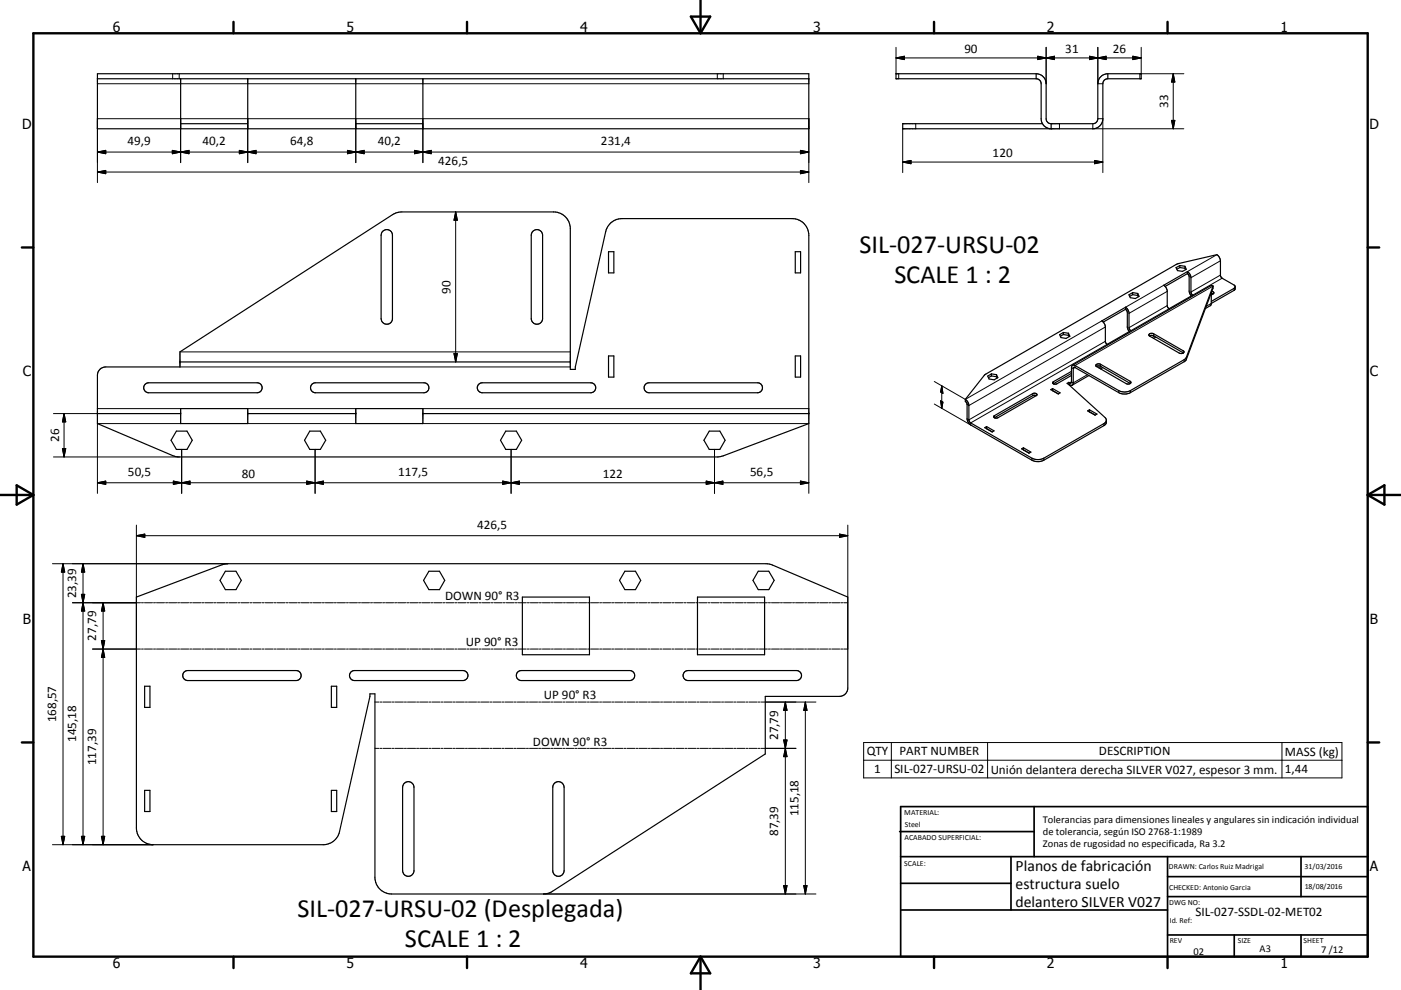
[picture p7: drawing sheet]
<svg xmlns="http://www.w3.org/2000/svg" width="420mm" height="297mm" viewBox="0 0 420 297" stroke-linecap="round" stroke-linejoin="round" font-family="sans-serif">
<g fill="none" stroke="#000" stroke-width=".36">
<path d="M29.2 22.1h213.3v16.5h-213.3zM29.2 23.6h213.3M54.2 37.1h20.1M54.2 23.6v15M74.3 23.6v15M106.7 37.1h20.1M106.7 23.6v15M126.8 23.6v15M310.6 22.1h-42v1.5h42M310.6 22.1v1.5M310.6 23.6a1.51 1.51 0 0 1 1.5 1.5v10.5l.5 1.5M310.6 22.1a3 3 0 0 1 3 3v10.5a1.47 1.47 0 0 0 1.5 1.5"/>
<path d="M312.6 37.1a2.93 2.93 0 0 0 2.5 1.5v-1.5M332.1 23.6a1.46 1.46 0 0 0-1.5 1.5v10.5a3 3 0 0 1-3 3h-57v-1.5h42M332.1 22.1a3 3 0 0 0-3 3v10.5a1.46 1.46 0 0 1-1.5 1.5h-12.5M332.1 22.1h10v1.5h-10M332.1 22.1v1.5M114.7 69.4a1.69 1.69 0 0 1 1.9-.4 1.69 1.69 0 0 1 1.1 1.6v25a1.7 1.7 0 0 1-1.7 1.7 1.7 1.7 0 0 1-1.7-1.7v-25zM159.7 69.4a1.7 1.7 0 0 1 1.9-.4 1.7 1.7 0 0 1 1.1 1.6v25a1.7 1.7 0 0 1-1.7 1.7 1.7 1.7 0 0 1-1.7-1.7v-25zM182.4 75.5h1.6v6.4h-1.6zM238.4 75.5h1.6v6.4h-1.6zM353.7 79.7l-1.1 .6 .4 .9 1.5 .2 1.2-.6-.4-.9M353.7 79.7l1.6 .2M353.7 79.7v.6"/>
<path d="M355.3 79.9v.6M318.8 99.8l-1.1 .6 .4 .9 1.5 .2 1.2-.6-.5-.9M318.8 99.8l1.5 .2M318.8 99.8v.6M320.3 100v.6M337.4 92.2l.6 .5 .5 1.1v4.5l.5 .9-7.1 4.1-.5-.7v-4.8l-.7-1.2M337.4 92.2l-7.1 4.1 .4 .3M337.4 92.2v.6M337.4 92.8l.6 .9v4.6l.6 1.2M337.4 92.8l-6.6 3.8M339.6 88.4l1.5 .3M339.6 88.4l-.9 .5"/>
<path d="M339.6 87.8l-1.1 .6 .4 .9 1.5 .3 1.1-.7-.4-.9M339.6 87.8l1.5 .2M339.6 87.8v.6M341.1 88.7l.2 .3M341.1 88v.7M348.9 85.6l7.1-4.1a2.27 2.27 0 0 1 1.1 1.8v4.3l.5 1-7.1 4-.6-.9v-4.5l-.4-1.1zM353.7 80.3l1.6 .2M353.7 80.3l-.9 .5M355.3 80.5l.1 .4M356 81.5v.6M356 82.1l.5 .8v4.4l.7 1.5M356 82.1l-6.7 3.8"/>
<path d="M363.2 87.9v3.1M363.2 91l-.2 .6-1.6 1M363.2 88l.5 .2M363.3 87.4a.42 .42 0 0 1 .5 .2 .42 .42 0 0 1-.1 .6M363.7 85.8h-.8l-41.4 23.8M363.7 85.8v.6l-8.1 21.6-16.7 9.8a3.8 3.8 0 0 1-3.5 0l-13.2-7.6h-.3l-.1 .4v4.3l-.3 .6M363.7 85.8l-8.1 21.6-16.7 9.8a3.8 3.8 0 0 1-3.5 0l-13.1-7.5-.8-.1M363.7 88.2l-.5 .3M370.3 86l-.2-.4-3.7-2.1-.5-.6v-4.7a2.47 2.47 0 0 0-1.1-1.8l-12.2 3-57.2 32.9-6 7.5M370.3 86l-.2 1-6.9 4M370.3 86l-.3 .5-6.8 3.9M30.1 110.7l1.6-.6h22.3v-4.5l64.6-41.7 1.9-.3h45.5a5 5 0 0 1 5 5v42.2h1.5v-.7l9.1-40.6a5 5 0 0 1 4.9-3.9h51a5 5 0 0 1 5 5v56.5l-26.5 9.9-162.8 .1-1.4-.4-22.6-9.6v-14.5l.2-1.1z"/>
<path d="M43.5 115.3l1.1-.5h32.5a1.5 1.5 0 0 1 1.5 1.5 1.5 1.5 0 0 1-1.5 1.5h-32.5a1.5 1.5 0 0 1-1.4-.9 1.5 1.5 0 0 1 .3-1.6zM54 108.6h117M93.5 115.3l1.1-.5h32.5a1.5 1.5 0 0 1 1.5 1.5 1.5 1.5 0 0 1-1.5 1.5h-32.5a1.5 1.5 0 0 1-1.4-.9 1.5 1.5 0 0 1 .3-1.6zM143.5 115.3l1.1-.5h32.5a1.5 1.5 0 0 1 1.5 1.5 1.5 1.5 0 0 1-1.5 1.5h-32.5a1.5 1.5 0 0 1-1.4-.9 1.5 1.5 0 0 1 .3-1.6zM182.4 106.8h1.6v6.3h-1.6zM193.5 115.3l1.1-.5h32.5a1.5 1.5 0 0 1 1.5 1.5 1.5 1.5 0 0 1-1.5 1.5h-32.5a1.5 1.5 0 0 1-1.4-.9 1.5 1.5 0 0 1 .3-1.6zM238.4 106.8h1.6v6.3h-1.6zM289.4 119.8v.7l.5 .7 .1 4.7 .6 1.3 19.1 11a4 4 0 0 0 3.2-.1l18.1-10.4 .6-.6 .1-1M297.2 112.8l1.6 .2M297.2 112.8l-.9 .5M297.2 112.2l-1.1 .6 .4 .9 1.5 .3 1.2-.7-.4-.9M297.2 112.2l1.6 .2"/>
<path d="M297.2 112.2v.6M298.8 113l.2 .4M298.8 112.4v.6M310.7 118.7h-1.1l-11.5 6.6M310.7 118.7a.45 .45 0 0 0 .1-.6 .45 .45 0 0 0-.7-.1l-12 6.7-.2 .3 .2 .3M310.7 118.7l-11.5 6.6h-1.1M315.6 116.6l2.2 1.3-.5 .3M315.6 116.6l-.6 .3 2.3 1.3M315.6 117.2h-.1M315.6 116.6v.6M315.6 117.2l1.7 1M318.8 100.4l1.5 .2"/>
<path d="M318.8 100.4l-.9 .5M320.3 100.6l.2 .4M320.5 114.7l-.6 .3 11.4 10.3a1.04 1.04 0 0 1-.3 1.8l-18.1 10.4a4 4 0 0 1-3.5 0l-18.5-10.7-.4-.8v-4.3a2.34 2.34 0 0 0-1.1-1.9M320.5 115.3l.6 .3 .4-.1M320.5 115.3h-.1M320.5 114.7v.6M321.2 112l-5.4 3.1M321.2 112.6l-4.5 2.6-.9-.1M321.2 111.4l-5.4 3.1-.2 .3 .2 .3M321.5 109.6l-.3 .7v4.4l-.2 .2-.5-.2M326.5 112.7l-5 2.8M328.6 109.4l.8-.2 .6 .1 8.8 5.1a.46 .46 0 0 1 .2 .6 .46 .46 0 0 1-.6 .2l-.8-.1-8.8-5.1-.2-.2z"/>
<path d="M328.7 110l1.1-.2 9.1 5.2M330.6 110.3l-.6 .4M344.6 100.2l.5-.2 .8 .1 8.8 5.1a.45 .45 0 0 1 .2 .6 .45 .45 0 0 1-.6 .3l-.8-.2-8.8-5.1-.2-.2zM344.6 100.8l.5-.2 .8 .1 8.9 5.2M346.5 101.1l-.6 .4M29.2 124.1h25M52.9 129.3h3.2l1.5 2.8-1.5 2.7h-3.2l-1.6-2.7zM54.2 122.6h20.1v4.5h-20.1zM74.3 124.1h32.4M92.9 129.3h3.1l1.6 2.8-1.6 2.7h-3.1l-1.6-2.7zM106.7 122.6h20.1v4.5h-20.1zM126.8 124.1h115.7"/>
<path d="M151.6 129.3h3.2l1.6 2.8-1.6 2.7h-3.2l-1.5-2.7zM212.6 129.3h3.2l1.6 2.8-1.6 2.7h-3.2l-1.6-2.7zM295.2 128.3l.6-.3 2.2 1.3-.5 .3zM295.8 128.6h.1M295.8 128v.6M306.3 134.7l.5-.4 2.3 1.3-.6 .3zM306.8 134.3v.7M326.1 123.3l.5-.4 2.3 1.3-.6 .3zM326.6 122.9v.6M326.6 123.5l1.8 1M326.6 123.5v.1M40.9 179.1l25.7-9.7 1.7-.3h161.8l1.5 .4 22.6 9.6v27.3a2.5 2.5 0 0 1-2.5 2.5h-22.3v17.3l-64.6 41.7-1.9 .3h-45.5a5 5 0 0 1-5-5v-55h-1.5v.7l-9.1 40.6a5 5 0 0 1-4.9 3.9h-51a5 5 0 0 1-5-5z"/>
<path d="M67.6 171.4h3.1l1.6 2.7-1.6 2.8h-3.1l-1.6-2.8zM128.6 171.4h3.2l1.5 2.7-1.5 2.8h-3.2l-1.6-2.8zM156.6 179.1h20.1v17.3h-20.1zM187.3 171.4h3.2l1.6 2.7-1.6 2.8h-3.2l-1.6-2.8zM209.1 179.1h20.1v17.3h-20.1zM227.3 171.4h3.2l1.6 2.7-1.6 2.8h-3.2l-1.6-2.8zM43.4 205.9h1.6v6.3h-1.6zM55.2 201.6l1.1-.4h32.5a1.5 1.5 0 0 1 1.5 1.5 1.5 1.5 0 0 1-1.5 1.5h-32.5a1.5 1.5 0 0 1-1.4-1 1.5 1.5 0 0 1 .3-1.6zM99.3 205.9h1.6v6.3h-1.6zM105.2 201.6l1.1-.4h32.5a1.5 1.5 0 0 1 1.5 1.5 1.5 1.5 0 0 1-1.5 1.5h-32.5a1.52 1.52 0 0 1-1.4-1 1.52 1.52 0 0 1 .3-1.6zM155.2 201.6l1.1-.4h32.5a1.5 1.5 0 0 1 1.5 1.5 1.5 1.5 0 0 1-1.5 1.5h-32.5a1.51 1.51 0 0 1-1.4-1 1.51 1.51 0 0 1 .3-1.6zM205.2 201.6l1.1-.4h32.5a1.5 1.5 0 0 1 1.5 1.5 1.5 1.5 0 0 1-1.5 1.5h-32.5a1.52 1.52 0 0 1-1.4-1 1.52 1.52 0 0 1 .3-1.6z"/>
<path d="M43.4 237.1h1.6v6.4h-1.6zM99.3 237.1h1.6v6.4h-1.6zM121.1 235.1a1.72 1.72 0 0 1 1.9-.5 1.72 1.72 0 0 1 1.1 1.6v25a1.7 1.7 0 0 1-1.7 1.7 1.7 1.7 0 0 1-1.7-1.7v-25zM166.2 235.1a1.71 1.71 0 0 1 1.8-.5 1.71 1.71 0 0 1 1.1 1.6v25a1.7 1.7 0 0 1-1.7 1.7 1.7 1.7 0 0 1-1.7-1.7v-25z"/>
</g>
<g fill="none" stroke="#000" stroke-width=".3">
<path d="M268.6 17.4h73.5M268.6 17.4l2.5-.5v1zM268.6 14.2v7.9M311.1 16.9l5 1v-1l-5 1zM313.6 14.2v10.9M326.6 16.9l5 1v-1l-5 1zM329.1 14.2v10.9h1.5M339.6 16.9l2.5 .5-2.5 .5zM342.1 14.2v7.9M29.2 25.1h213.3M51.8 22.1v1.5M53.7 22.1v1.5"/>
<path d="M54.2 35.6v13.2M74.3 35.6v13.2M106.7 35.6v13.2M126.8 35.6v13.2M215.1 22.1v1.5M216.8 22.1v1.5M269.4 22.1v1.5M270.6 38.6v13.2M274.5 37.1v1.5M317.6 37.1v1.5M327.6 37.1v1.5h27.3M329.1 35.6h1.5v16.2"/>
<path d="M351.2 36.1h1l-.5 2.5zM351.7 22.1v16.5M351.7 22.1l.5 2.5h-1zM354.9 22.1h-13.2v1.5M29.2 54.8v-19.2h213.3v19.2M29.2 45.6h213.3M29.2 45.6l2.5-.5v1zM29.2 51.6l2.5-.5v1zM29.2 51.6h213.3M51.7 45.1v1l5-1v1zM71.8 45.1l5 1v-1l-5 1zM104.2 45.1v1l5-1v1z"/>
<path d="M124.3 45.1l5 1v-1l-5 1zM240 45.1l2.5 .5-2.5 .5zM240 51.1l2.5 .5-2.5 .5zM270.6 48.6h60M270.6 48.6l2.5-.5v1zM328.1 48.1l2.5 .5-2.5 .5zM136.6 63.6v45M136.6 63.6l.5 2.5h-1zM364.8 76.4l-8.8 5.1M365.9 78.2l-8.8 5.1M330.3 96.3l-40.9 23.5-9.3-5.3M331.4 98.1l-40.9 23.6-.6-.3"/>
<path d="M348.9 85.6l-11.5 6.6M349.9 91.7l-11.4 6.6M349.9 87.4l-11.4 6.6M350.5 92.6l-11.5 6.6M363.2 91l-1.6 .9M363.7 85.8l-41.4 23.9v.6l-.5 .3-.6-.3M365.9 82.5l-8.8 5.1M366.4 83.5l-8.8 5.1M370 86.5v.6M54 105.6h117M54 110.1h117M136.1 106.1h1l-.5 2.5z"/>
<path d="M282.3 115.8v6.7M282.3 115.8l.4 2.2-.7-.4zM309.6 118.1v.6M315.8 114.5v.6M326 112.4l-4.2 2.5-.6-.3-.5 .3v.6M330 109.3v.6M330.2 110l-.7 .4M331.4 102.4l-40.9 23.6-.6-.3M331.9 103.3l-40.9 23.6v.6l-10.9-6.3M335.4 117.2v.6M338.8 114.4v.6M338.9 117.2v.6"/>
<path d="M345.9 100.1v.6M346.1 100.9l-.7 .4M354.7 105.2v.6M355 107.9v.6M355.7 107.2v.6M16 124.1h13.2M16 137.1h37.7M18.7 134.6h1l-.5 2.5zM19.2 124.1v13M19.2 124.1l.5 2.5h-1zM29.2 122.6h25M54.2 127.1h-25v20.9"/>
<path d="M54.5 134.8v13.2M74.3 122.6h32.4M74.3 127.1h32.4M94.5 134.8v13.2M126.8 122.6h115.7M126.8 127.1h115.7v20.9M153.2 134.8v13.2M214.2 134.8v13.2M282 120.2l.7 .5-.4 1.8zM298.1 124.7v.6M309.4 137.5v.6M312.9 137.5v.6"/>
<path d="M331 127.1v.6M29.2 144.8l2.5-.5v1zM29.2 144.8h213.3M40.9 157.5v37.2M52 144.3l2.5 .5-2.5 .5zM54.5 144.8l2.5-.5v1zM92 144.3l2.5 .5-2.5 .5zM94.5 144.8l2.5-.5v1zM150.7 144.3l2.5 .5-2.5 .5zM153.2 144.8l2.5-.5v1zM211.7 144.3l2.5 .5-2.5 .5zM214.2 144.8l2.5-.5v1z"/>
<path d="M240 144.3l2.5 .5-2.5 .5zM254.2 157.5v37.2h-1.2M15.7 169.1h52.6M18.9 169.1v84.3M18.9 169.1l.5 2.5h-1zM24.4 178.3h1l-.5 2.5zM24.9 169.1v84.3M24.9 169.1l.5 2.5h-1zM40.9 160.7h213.3M40.9 160.7l2.5-.5v1zM251.7 160.2l2.5 .5-2.5 .5zM21.7 180.8h20.4"/>
<path d="M24.9 180.8l.5 2.5h-1zM27.7 194.7h14.4M30.4 192.2h1l-.5 2.5zM30.9 180.8v72.6M30.9 194.7l.5 2.5h-1zM30.9 180.8l.5 2.5h-1zM42.4 180.8h.6M42.4 194.7h.6M43.3 180.8h2.4M43.3 194.7h2.4M46 180.8h.6M46 194.7h.6"/>
<path d="M46.9 180.8h2.4M46.9 194.7h2.4M49.6 180.8h.6M49.6 194.7h.6M50.6 180.8h2.4M50.6 194.7h2.4M53.2 180.8h.7M53.2 194.7h.7M54.2 180.8h2.4M54.2 194.7h2.4M56.9 180.8h.6M56.9 194.7h.6"/>
<path d="M57.8 180.8h2.4M57.8 194.7h2.4M60.5 180.8h.6M60.5 194.7h.6M61.4 180.8h2.4M61.4 194.7h2.4M64.1 180.8h.6M64.1 194.7h.6M65 180.8h2.4M65 194.7h2.4M67.7 180.8h.6M67.7 194.7h.6"/>
<path d="M68.6 180.8h2.4M68.6 194.7h2.4M71.3 180.8h.6M71.3 194.7h.6M72.2 180.8h2.4M72.2 194.7h2.4M74.9 180.8h.6M74.9 194.7h.6M75.9 180.8h2.4M75.9 194.7h2.4M78.6 180.8h.6M78.6 194.7h.6"/>
<path d="M79.5 180.8h2.4M79.5 194.7h2.4M82.2 180.8h.6M82.2 194.7h.6M83.1 180.8h2.4M83.1 194.7h2.4M85.8 180.8h.6M85.8 194.7h.6M86.7 180.8h2.4M86.7 194.7h2.4M89.4 180.8h.6M89.4 194.7h.6"/>
<path d="M90.3 180.8h2.4M90.3 194.7h2.4M93 180.8h.6M93 194.7h.6M93.9 180.8h2.4M93.9 194.7h2.4M96.6 180.8h.6M96.6 194.7h.6M97.5 180.8h2.5M97.5 194.7h2.5M100.2 180.8h.6M100.2 194.7h.6"/>
<path d="M101.2 180.8h2.4M101.2 194.7h2.4M103.9 180.8h.6M103.9 194.7h.6M104.8 180.8h2.4M104.8 194.7h2.4M107.5 180.8h.6M107.5 194.7h.6M108.4 180.8h2.4M108.4 194.7h2.4M111.1 180.8h.6M111.1 194.7h.6"/>
<path d="M112 180.8h2.4M112 194.7h2.4M114.7 180.8h.6M114.7 194.7h.6M115.6 180.8h2.4M115.6 194.7h2.4M118.3 180.8h.6M118.3 194.7h.6M119.2 180.8h2.4M119.2 194.7h2.4M121.9 180.8h.6M121.9 194.7h.6"/>
<path d="M122.8 180.8h2.5M122.8 194.7h2.5M125.5 180.8h.6M125.5 194.7h.6M126.4 180.8h2.5M126.4 194.7h2.5M129.2 180.8h.6M129.2 194.7h.6M130.1 180.8h2.4M130.1 194.7h2.4M132.8 180.8h.6M132.8 194.7h.6"/>
<path d="M133.7 180.8h2.4M133.7 194.7h2.4M136.4 180.8h.6M136.4 194.7h.6M137.3 180.8h2.4M137.3 194.7h2.4M140 180.8h.6M140 194.7h.6M140.9 180.8h2.4M140.9 194.7h2.4M143.6 180.8h.6M143.6 194.7h.6"/>
<path d="M144.5 180.8h2.4M144.5 194.7h2.4M147.2 180.8h.6M147.2 194.7h.6M148.1 180.8h2.5M148.1 194.7h2.5M150.9 180.8h.5M150.9 194.7h.5M151.8 180.8h2.4M151.8 194.7h2.4M154.5 180.8h.6M154.5 194.7h.6"/>
<path d="M155.4 180.8h2.4M155.4 194.7h2.4M158.1 180.8h.6M158.1 194.7h.6M159 180.8h2.4M159 194.7h2.4M161.7 180.8h.6M161.7 194.7h.6M162.6 180.8h2.4M162.6 194.7h2.4M165.3 180.8h.6M165.3 194.7h.6"/>
<path d="M166.2 180.8h2.4M166.2 194.7h2.4M168.9 180.8h.6M168.9 194.7h.6M169.8 180.8h2.4M169.8 194.7h2.4M172.5 180.8h.6M172.5 194.7h.6M173.4 180.8h2.5M173.4 194.7h2.5M176.2 180.8h.5M176.2 194.7h.5"/>
<path d="M177.1 180.8h2.4M177.1 194.7h2.4M179.8 180.8h.6M179.8 194.7h.6M180.7 180.8h2.4M180.7 194.7h2.4M183.4 180.8h.6M183.4 194.7h.6M184.3 180.8h2.4M184.3 194.7h2.4M187 180.8h.6M187 194.7h.6"/>
<path d="M187.9 180.8h2.4M187.9 194.7h2.4M190.6 180.8h.6M190.6 194.7h.6M191.5 180.8h2.4M191.5 194.7h2.4M194.2 180.8h.6M194.2 194.7h.6M195.1 180.8h2.5M195.1 194.7h2.5M197.8 180.8h.6M197.8 194.7h.6"/>
<path d="M198.7 180.8h2.5M198.7 194.7h2.5M201.5 180.8h.6M201.5 194.7h.6M202.4 180.8h2.4M202.4 194.7h2.4M205.1 180.8h.6M205.1 194.7h.6M206 180.8h2.4M206 194.7h2.4M208.7 180.8h.6M208.7 194.7h.6"/>
<path d="M209.6 180.8h2.4M209.6 194.7h2.4M212.3 180.8h.6M212.3 194.7h.6M213.2 180.8h2.4M213.2 194.7h2.4M215.9 180.8h.6M215.9 194.7h.6M216.8 180.8h2.4M216.8 194.7h2.4M219.5 180.8h.6M219.5 194.7h.6"/>
<path d="M220.4 180.8h2.5M220.4 194.7h2.5M223.2 180.8h.5M223.2 194.7h.5M224 180.8h2.5M224 194.7h2.5M226.8 180.8h.6M226.8 194.7h.6M227.7 180.8h2.4M227.7 194.7h2.4M230.4 180.8h.6M230.4 194.7h.6"/>
<path d="M231.3 180.8h2.4M231.3 194.7h2.4M234 180.8h.6M234 194.7h.6M234.9 180.8h2.4M234.9 194.7h2.4M237.6 180.8h.6M237.6 194.7h.6M238.5 180.8h2.4M238.5 194.7h2.4M241.2 180.8h.6M241.2 194.7h.6"/>
<path d="M242.1 180.8h2.4M242.1 194.7h2.4M244.8 180.8h.6M244.8 194.7h.6M245.7 180.8h2.5M245.7 194.7h2.5M248.5 180.8h.5M248.5 194.7h.5M249.3 180.8h2.5M249.3 194.7h2.5M252.1 180.8h.6M252.1 194.7h.6"/>
<path d="M253 180.8h1.2M112.4 210.6h1.2M113.9 210.6h.6M114.8 210.6h2.5M117.6 210.6h.6M118.5 210.6h2.4M121.2 210.6h.7M122.2 210.6h2.4M124.9 210.6h.6M125.8 210.6h2.5M128.6 210.6h.6M129.5 210.6h2.4"/>
<path d="M132.2 210.6h.6M133.1 210.6h2.5M135.9 210.6h.6M136.8 210.6h2.4M139.5 210.6h.6M140.4 210.6h2.5M143.2 210.6h.6M144.1 210.6h2.4M146.8 210.6h.7M147.8 210.6h2.4M150.5 210.6h.6M151.4 210.6h2.5"/>
<path d="M154.2 210.6h.6M155.1 210.6h2.4M157.8 210.6h.6M158.7 210.6h2.5M161.5 210.6h.6M162.4 210.6h2.4M165.1 210.6h.6M166 210.6h2.5M168.8 210.6h.6M169.7 210.6h2.4M172.4 210.6h.6M173.3 210.6h2.5"/>
<path d="M176.1 210.6h.6M177 210.6h2.4M179.7 210.6h.7M180.7 210.6h2.4M183.4 210.6h.6M184.3 210.6h2.5M187.1 210.6h.6M188 210.6h2.4M190.7 210.6h.6M191.6 210.6h2.5M194.4 210.6h.6M195.3 210.6h2.4"/>
<path d="M198 210.6h.6M199 210.6h2.4M201.7 210.6h.6M202.6 210.6h2.4M205.4 210.6h.6M206.3 210.6h2.4M209 210.6h.6M209.9 210.6h2.5M212.7 210.6h.6M213.6 210.6h2.4M216.3 210.6h.6M217.2 210.6h2.5"/>
<path d="M220 210.6h.6M220.9 210.6h2.4M223.6 210.6h.7M224.6 210.6h2.4M227.3 210.6h.6M228.2 210.6h16.4M235.5 210.6v57.6M235.5 210.6l.5 2.5h-1.1zM241.4 210.6v57.6M241.4 210.6l.6 2.5h-1zM112.4 224.5h1.2M113.9 224.5h.6"/>
<path d="M114.8 224.5h2.5M117.6 224.5h.6M118.5 224.5h2.4M121.2 224.5h.7M122.2 224.5h2.4M124.9 224.5h.6M125.8 224.5h2.5M128.6 224.5h.6M129.5 224.5h2.4M132.2 224.5h.6M133.1 224.5h2.5M135.9 224.5h.6"/>
<path d="M136.8 224.5h2.4M139.5 224.5h.6M140.4 224.5h2.5M143.2 224.5h.6M144.1 224.5h2.4M146.8 224.5h.7M147.8 224.5h2.4M150.5 224.5h.6M151.4 224.5h2.5M154.2 224.5h.6M155.1 224.5h2.4M157.8 224.5h.6"/>
<path d="M158.7 224.5h2.5M161.5 224.5h.6M162.4 224.5h2.4M165.1 224.5h.6M166 224.5h2.5M168.8 224.5h.6M169.7 224.5h2.4M172.4 224.5h.6M173.3 224.5h2.5M176.1 224.5h.6M177 224.5h2.4M179.7 224.5h.7"/>
<path d="M180.7 224.5h2.4M183.4 224.5h.6M184.3 224.5h2.5M187.1 224.5h.6M188 224.5h2.4M190.7 224.5h.6M191.6 224.5h2.5M194.4 224.5h.6M195.3 224.5h2.4M198 224.5h.6M199 224.5h2.4M201.7 224.5h.6"/>
<path d="M202.6 224.5h2.4M205.4 224.5h.6M206.3 224.5h2.4M209 224.5h.6M209.9 224.5h2.5M212.7 224.5h.6M213.6 224.5h2.4M216.3 224.5h.6M217.2 224.5h2.5M220 224.5h.6M220.9 224.5h2.4M223.6 224.5h.7"/>
<path d="M224.6 224.5h2.4M227.3 224.5h.6M228.2 224.5h10.4M234.9 222h1.1l-1.1 5h1.1zM258.9 222.8h143.4v10.6h-143.4zM258.9 228.1h143.4M267.2 222.8v10.6M296.1 222.8v10.6M384.3 222.8v10.6M15.7 253.4h30.2M18.4 250.9h1l-.5 2.5zM24.4 250.9h1l-.5 2.5z"/>
<path d="M30.4 250.9h1l-.5 2.5zM162.9 268.2h81.7M234.9 265.7h1.1l-.5 2.5zM241 265.7h1l-.6 2.5z"/>
</g>
<g fill="none" stroke="#000" stroke-width=".71">
<path d="M10 10h400v277h-400zM70 6.6v3.4M140 6.6v3.4M207.1 5h5.8l-2.9 5zM210 0v10M280 6.6v3.4M350 6.6v3.4M6.6 74.2h3.4M410 74.2h3.5M0 148.5h10M5 145.6l5 2.9-5 2.9zM410 148.5h10.1"/>
<path d="M410 148.5l5.1-2.9v5.8zM6.6 222.7h3.4M410 222.7h3.5M70 287v3.4M140 287v3.4M210 287v10M210 287l2.9 5h-5.8zM280 287v3.4M350 287v3.4"/>
</g>
<g fill="none" stroke="#000" stroke-width=".51">
<path d="M269.7 249.5h40.3M270 242h140v45h-140zM270 257h140M303.1 257v16M310 242v15M350 257v30M390.1 257v12M270 265h33.1M270 273h80M350 269h60M350 263h60M350 280.5h60"/>
<path d="M370 280.5v6.5M390.1 280.5v6.5"/>
</g>
<g fill="#000" stroke="#000" stroke-width=".3">
<path d="M268.6 17.4l2.5-.5v1zM311.1 16.9l2.5 .5-2.5 .5zM313.6 17.4l2.5-.5v1zM326.6 16.9l2.5 .5-2.5 .5zM329.1 17.4l2.5-.5v1zM339.6 16.9l2.5 .5-2.5 .5zM351.2 36.1h1l-.5 2.5zM351.7 22.1l.5 2.5h-1zM29.2 45.6l2.5-.5v1zM29.2 51.6l2.5-.5v1zM51.7 45.1l2.5 .5-2.5 .5zM54.2 45.6l2.5-.5v1z"/>
<path d="M71.8 45.1l2.5 .5-2.5 .5zM74.3 45.6l2.5-.5v1zM104.2 45.1l2.5 .5-2.5 .5zM106.7 45.6l2.5-.5v1zM124.3 45.1l2.5 .5-2.5 .5zM126.8 45.6l2.5-.5v1zM240 45.1l2.5 .5-2.5 .5zM240 51.1l2.5 .5-2.5 .5zM270.6 48.6l2.5-.5v1zM328.1 48.1l2.5 .5-2.5 .5zM136.6 63.6l.5 2.5h-1zM136.1 106.1h1l-.5 2.5z"/>
<path d="M282.3 115.8l.4 2.2-.7-.4zM18.7 134.6h1l-.5 2.5zM19.2 124.1l.5 2.5h-1zM282 120.2l.7 .5-.4 1.8zM29.2 144.8l2.5-.5v1zM52 144.3l2.5 .5-2.5 .5zM54.5 144.8l2.5-.5v1zM92 144.3l2.5 .5-2.5 .5zM94.5 144.8l2.5-.5v1zM150.7 144.3l2.5 .5-2.5 .5zM153.2 144.8l2.5-.5v1zM211.7 144.3l2.5 .5-2.5 .5z"/>
<path d="M214.2 144.8l2.5-.5v1zM240 144.3l2.5 .5-2.5 .5zM18.9 169.1l.5 2.5h-1zM24.4 178.3h1l-.5 2.5zM24.9 169.1l.5 2.5h-1zM40.9 160.7l2.5-.5v1zM251.7 160.2l2.5 .5-2.5 .5zM24.9 180.8l.5 2.5h-1zM30.4 192.2h1l-.5 2.5zM30.9 194.7l.5 2.5h-1zM30.9 180.8l.5 2.5h-1zM235.5 210.6l.5 2.5h-1.1z"/>
<path d="M241.4 210.6l.6 2.5h-1zM234.9 222h1.1l-.5 2.5zM235.5 224.5l.5 2.5h-1.1zM18.4 250.9h1l-.5 2.5zM24.4 250.9h1l-.5 2.5zM30.4 250.9h1l-.5 2.5zM234.9 265.7h1.1l-.5 2.5zM241 265.7h1l-.6 2.5z"/>
</g>
<g font-size="7.9">
<text x="257.6" y="76">SIL-027-URSU-02</text>
<text x="268.1" y="85">SCALE 1 : 2</text>
<text x="89.2" y="275.1">SIL-027-URSU-02 (Desplegada)</text>
<text x="121.4" y="284.1">SCALE 1 : 2</text>
</g>
<g font-size="4.7">
<text x="304.5" y="261.2">Planos de fabricación</text>
<text x="304.5" y="266.6">estructura suelo</text>
<text x="304.5" y="272">delantero SILVER V027</text>
</g>
<g font-size="4.2">
<text x="33.9" y="9.6">6</text>
<text x="103.9" y="9.6">5</text>
<text x="173.9" y="9.6">4</text>
<text x="243.8" y="9.6">3</text>
<text x="313.9" y="9.6">2</text>
<text x="383.9" y="9.6">1</text>
<text x="6.7" y="38.7">D</text>
<text x="410.5" y="38.7">D</text>
<text x="6.9" y="112.9">C</text>
<text x="410.7" y="112.9">C</text>
<text x="6.9" y="187.1">B</text>
<text x="410.7" y="187.1">B</text>
<text x="6.8" y="261.4">A</text>
<text x="410.7" y="261.4">A</text>
<text x="33.9" y="290.4">6</text>
<text x="103.9" y="290.4">5</text>
<text x="173.9" y="290.4">4</text>
<text x="243.8" y="290.4">3</text>
<text x="313.9" y="290.4">2</text>
<text x="383.9" y="290.4">1</text>
</g>
<g font-size="3.9">
<text x="289.1" y="15.8">90</text>
<text x="319.4" y="15.8">31</text>
<text x="333.7" y="15.8">26</text>
<text x="350.2" y="32.4" transform="rotate(-90 350.2 32.4)">33</text>
<text x="38.2" y="43.6">49,9</text>
<text x="60.7" y="43.6">40,2</text>
<text x="87" y="43.6">64,8</text>
<text x="113.3" y="43.6">40,2</text>
<text x="180.2" y="43.6">231,4</text>
<text x="297.6" y="47.1">120</text>
<text x="131.4" y="49.5">426,5</text>
<text x="135" y="88.1" transform="rotate(-90 135 88.1)">90</text>
<text x="17.7" y="132.6" transform="rotate(-90 17.7 132.6)">26</text>
<text x="38.4" y="142.7">50,5</text>
<text x="72.5" y="143.3">80</text>
<text x="119.4" y="142.7">117,5</text>
<text x="180.8" y="143.3">122</text>
<text x="224.9" y="142.7">56,5</text>
<text x="143.1" y="158.7">426,5</text>
<text x="22.9" y="179.5" transform="rotate(-90 22.9 179.5)">23,39</text>
<text x="133.4" y="180">DOWN 90° R3</text>
<text x="28.9" y="192.3" transform="rotate(-90 28.9 192.3)">27,79</text>
<text x="139.7" y="193.9">UP 90° R3</text>
<text x="163.1" y="209.8">UP 90° R3</text>
<text x="16.8" y="216.7" transform="rotate(-90 16.8 216.7)">168,57</text>
<text x="233.3" y="222" transform="rotate(-90 233.3 222)">27,79</text>
<text x="22.9" y="222.6" transform="rotate(-90 22.9 222.6)">145,18</text>
<text x="159.8" y="223.7">DOWN 90° R3</text>
<text x="259.8" y="226.7">QTY</text>
<text x="269.7" y="226.7">PART NUMBER</text>
<text x="329.4" y="226.7">DESCRIPTION</text>
<text x="385.2" y="226.7">MASS (kg)</text>
<text x="28.9" y="229.5" transform="rotate(-90 28.9 229.5)">117,39</text>
<text x="262" y="232">1</text>
<text x="268.1" y="232">SIL-027-URSU-02</text>
<text x="297" y="232.1">Unión delantera derecha SILVER V027, espesor 3 mm.</text>
<text x="385.2" y="232">1,44</text>
<text x="239.4" y="244.9" transform="rotate(-90 239.4 244.9)">115,18</text>
<text x="233.3" y="250.9" transform="rotate(-90 233.3 250.9)">87,39</text>
<text x="358.4" y="274.9">SIL-027-SSDL-02-MET02</text>
</g>
<g font-size="3.1">
<text x="312.7" y="246.8">Tolerancias para dimensiones lineales y angulares sin indicación individual</text>
<text x="312.7" y="250.4">de tolerancia, según ISO 2768-1:1989</text>
<text x="312.7" y="254">Zonas de rugosidad no especificada, Ra 3.2</text>
<text x="357.8" y="286.5">02</text>
<text x="377.6" y="285.6">A3</text>
<text x="396.1" y="285.9">7 /12</text>
</g>
<g font-size="2.4">
<text x="271.1" y="244.4">MATERIAL:</text>
<text x="271.2" y="252">ACABADO SUPERFICIAL:</text>
<text x="271.3" y="248">Steel</text>
<text x="271.1" y="259.7">SCALE:</text>
<text x="350.4" y="260.8">DRAWN: Carlos Ruiz Madrigal</text>
<text x="391.1" y="260.6">31/03/2016</text>
<text x="350.5" y="267">CHECKED: Antonio Garcia</text>
<text x="391.2" y="266.7">18/08/2016</text>
<text x="350.5" y="271.4">DWG NO:</text>
<text x="350.7" y="276.9">Id. Ref:</text>
<text x="350.7" y="282.8">REV</text>
<text x="371.1" y="282.9">SIZE</text>
<text x="390.8" y="283">SHEET</text>
</g>
</svg>
